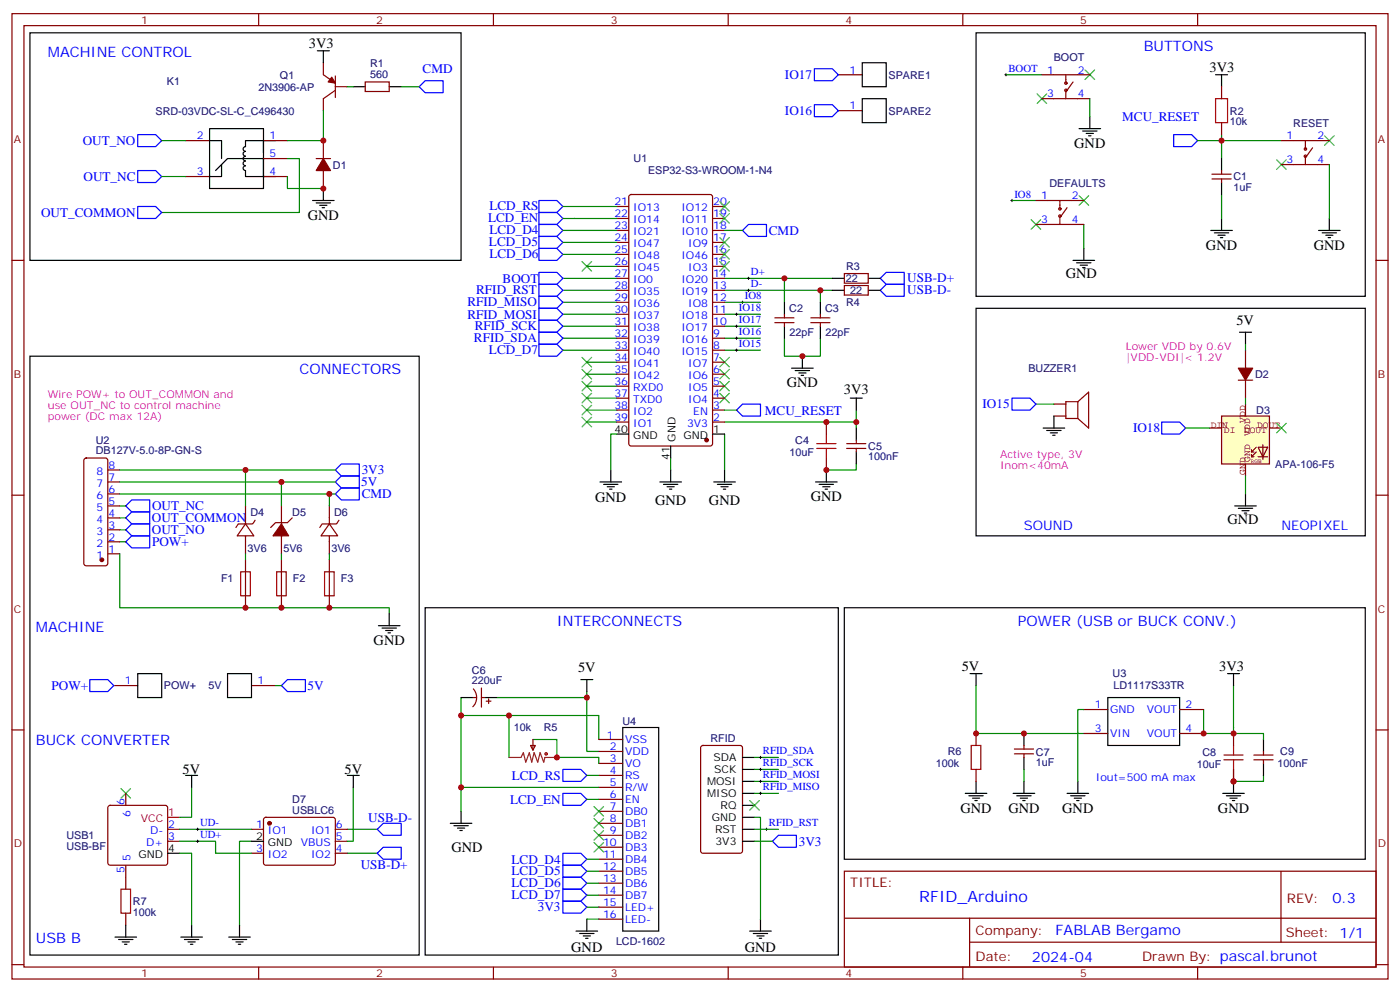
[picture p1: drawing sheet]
<svg xmlns="http://www.w3.org/2000/svg" width="412mm" height="292mm" viewBox="0 0 412 292" stroke-linecap="round" stroke-linejoin="round" font-family="sans-serif">
<g fill="none" stroke="#870000" stroke-width=".35">
<path d="M3.5 4h405.4v284.4h-405.4zM7.1 7.5h398.2v277.3h-398.2zM76.2 4v3.5M145.3 4v3.5M214.5 4v3.5M283.6 4v3.5M352.8 4v3.5M246.9 22h7.1M246.9 32.6h7.1M359.8 25.5v3.6M359.8 36.1v3.6M93.1 46.7h4.3"/>
<path d="M95.2 41.4v5.3M95.2 50.2v5.3M3.5 76.7h3.6M405.3 76.7h3.6M248.7 80.6h7.1v2.8h-7.1zM248.7 84.1h7.1v2.8h-7.1zM310.4 119h3.6M317.5 118.3l3.2-2.8v10.6l-3.2-2.8M317.5 118.3v5M317.5 118.3h-3.5v5h3.5M364.8 112h4.2M366.9 103.2v5.2"/>
<path d="M366.9 112v5.3M310.4 122.6h3.6M3.5 145.8h3.6M405.3 145.8h3.6M3.5 215h3.6M176.4 217.8h7M206.6 219.8l.5-.2h10.9l.7 .4v30.6l-.4 .7h-11.2l-.7-.4v-30.6zM405.3 215h3.6M176.4 221.3h7M176.4 224.9h7M176.4 228.4h7M176.4 231.9h7"/>
<path d="M176.4 235.4h7M176.4 239h7M74.1 244.3h3.5M74.1 251.3h3.5M77.8 240.9l.5-.2 20 .1 .5 .6-.1 13-.6 .4h-20.1l-.4-.7v-12.7zM98.8 244.3h3.5M98.8 251.3h3.5M98.8 247.8h3.5M176.4 242.5h7M176.4 246h7M176.4 249.6h7M176.4 253.1h7"/>
<path d="M176.4 256.6h7M248.7 256.6h156.6v28.2h-156.6zM377.3 256.6v20.9M176.4 260.1h7M176.4 263.7h7M176.4 267.2h7M176.4 270.7h7M248.7 270.5h156.5M285.6 277.5h119.6M285.6 270.5v14.1M3.5 284.1h3.6M76.2 284.8v3.6"/>
<path d="M145.3 284.8v3.6M214.5 284.8v3.6M283.6 284.8v3.6M352.8 284.8v3.6M405.3 284.1h3.6"/>
</g>
<g fill="none" stroke="#008700" stroke-width=".35">
<path d="M296.3 22h10.6M359.8 39.7v7M298.1 59.1h7.1M352.8 41.4h24.7M165.8 67.9h3.5M165.8 71.4h3.5M165.8 74.9h3.5M165.8 64.3h3.5M165.8 60.8h3.5M165.8 99.6h15.9M165.8 96.1h15.9M165.8 92.6h15.9"/>
<path d="M165.8 89h15.9M165.8 85.5h15.9M165.8 82h15.9M213.4 99.6h10.6M213.4 96.1h10.6M213.4 92.6h10.6M213.4 89h10.6M213.4 85.5h31.8M213.4 82h31.8M165.8 103.2h15.9M172.9 110.2h8.8M172.9 113.7h8.8"/>
<path d="M172.9 117.3h8.8M172.9 106.7h8.8M213.4 103.2h10.6M305.2 119h5.2M172.9 120.8h8.8M172.9 124.3h8.8M213.4 127.8v10.6M252.2 136.7v1.7h-8.8M252.2 120.8v3.5h-38.8M35.3 156.1h1.7M35.3 152.5h1.7M35.3 149h1.7"/>
<path d="M157 217.8h7v5.3h12.4v1.8M172.9 203.7v17.6h3.5M176.4 217.8v-7.1h-26.5v12.4M287.5 201.9v14.1h31.8M363.4 201.9v14.1h-8.9v-7M172.9 228.4h3.5M172.9 235.4h3.5M222.2 223.1h7.1M222.2 226.6h7.1M222.2 230.2h7.1M222.2 233.7h7.1M363.4 226.6v3.6h8.8v-1.8"/>
<path d="M74.1 247.8h-3.5v24.7M102.3 244.3h8.8M102.3 251.3h8.8M172.9 256.6h3.5M172.9 253.1h3.5M222.2 240.7h1.8v30M222.2 244.3h7.1M222.2 247.8h5.3M172.9 270.7h3.5M172.9 267.2h3.5M172.9 263.7h3.5M172.9 260.1h3.5"/>
</g>
<g fill="none" stroke="#00f" stroke-width=".35">
<path d="M125.2 23.8h5.3v3.5h-5.3l-1.7-1.8zM239.9 20.2h5.3l1.7 1.8-1.7 1.8h-5.3zM239.9 30.8h5.3l1.7 1.8-1.7 1.8h-5.3zM345.7 39.7h5.3l1.8 1.7-1.8 1.8h-5.3zM158.7 59.1h5.3l1.8 1.7-1.8 1.8h-5.3zM158.7 73.2h5.3l1.8 1.7-1.8 1.8h-5.3zM158.7 69.6h5.3l1.8 1.8-1.8 1.8h-5.3zM158.7 66.1h5.3l1.8 1.8-1.8 1.7h-5.3zM158.7 62.6h5.3l1.8 1.7-1.8 1.8h-5.3zM158.7 80.2h5.3l1.8 1.8-1.8 1.7h-5.3zM158.7 83.7h5.3l1.8 1.8-1.8 1.8h-5.3zM158.7 87.3h5.3l1.8 1.7-1.8 1.8h-5.3z"/>
<path d="M158.7 90.8h5.3l1.8 1.8-1.8 1.7h-5.3zM158.7 94.3h5.3l1.8 1.8-1.8 1.8h-5.3zM158.7 97.9h5.3l1.8 1.7-1.8 1.8h-5.3zM259.3 82l1.8-1.8h5.2v3.5h-5.2zM259.3 85.5l1.8-1.8h5.2v3.6h-5.2zM158.7 101.4h5.3l1.8 1.8-1.8 1.7h-5.3zM298.1 117.3h5.3l1.8 1.7-1.8 1.8h-5.3zM217 120.8l1.7-1.8h5.3v3.6h-5.3zM342.2 124.3h5.3l1.7 1.8-1.7 1.7h-5.3zM37 149l1.8-1.8h5.3v3.6h-5.3zM37 152.5l1.8-1.7h5.3v3.5h-5.3zM37 156.1l1.8-1.8h5.3v3.5h-5.3z"/>
<path d="M165.8 226.6h5.3l1.8 1.8-1.8 1.8h-5.3zM165.8 233.7h5.3l1.8 1.7-1.8 1.8h-5.3zM111.1 244.3l1.8-1.8h5.3v3.5h-5.3zM111.1 251.3l1.8-1.7h5.3v3.5h-5.3zM165.8 251.3h5.3l1.8 1.8-1.8 1.7h-5.3zM165.8 254.8h5.3l1.8 1.8-1.8 1.8h-5.3zM165.8 258.4h5.3l1.8 1.7-1.8 1.8h-5.3zM227.5 247.8l1.8-1.8h5.3v3.6h-5.3zM165.8 265.4h5.3l1.8 1.8-1.8 1.8h-5.3zM165.8 261.9h5.3l1.8 1.8-1.8 1.7h-5.3z"/>
</g>
<g fill="none" stroke="#000" stroke-width=".29">
<path d="M296 22h.7M296.3 21.7v.7M297.7 59.1h.7M298.1 58.7v.7M216.6 92.6h.7M216.6 99.6h.7M216.6 96.1h.7M217 92.2v.7M217 95.7v.7M217 99.3v.7M218.4 89h.7M218.7 88.7v.7"/>
<path d="M216.6 103.2h.7M217 102.8v.7M223.7 223.1h.7M223.7 226.6h.7M223.7 230.2h.7M223.7 233.7h.7M224 222.7v.7M224 226.3v.7M224 229.8v.7M224 233.3v.7M225.4 244.3h.7M225.8 243.9v.7"/>
</g>
<g fill="none" stroke="#000" stroke-width=".35">
<path d="M254 18.5h7.1v7h-7.1zM287.5 9.7h114.7v77.6h-114.7zM254 29.1h7.1v7h-7.1zM317.9 37.9h6.3M318.9 38.6h4.2M320 39.3h2.1M321 34.4v3.5M358.1 22h3.5M359.8 22v3.5M92.1 59.1h6.3M93.1 59.8h4.3M95.2 55.5v3.6"/>
<path d="M320.7 40h.7M94.2 60.5h2.1M94.9 61.2h.7M316.1 76.7h6.3M317.1 77.4h4.3M318.2 78.1h2.1M318.9 78.8h.7M319.3 73.2v3.5M356.7 67.9h6.3M357.7 68.6h4.2M358.8 69.3h2.1M359.5 70h.7"/>
<path d="M359.8 64.3v3.6M388.4 67.9h6.4M389.5 68.6h4.2M390.5 69.3h2.1M391.2 70h.7M391.6 64.3v3.6M245.2 82h3.5M245.2 85.5h3.5M255.8 82h3.5M255.8 85.5h3.5M287.5 90.8h114.7v67h-114.7zM365.1 97.9h3.6"/>
<path d="M366.9 97.9v3.5M8.8 104.9h114.7v176.4h-114.7zM250.5 117.3h3.5M252.2 117.3v3.5M179.9 138.4v3.6M213.4 138.4v3.6M243.4 138.4v3.6M307.3 126.1h6.3M308.3 126.8h4.3M309.4 127.5h2.1M310.1 128.2h.7M310.4 122.6v3.5"/>
<path d="M176.7 142h6.4M177.8 142.7h4.2M178.9 143.4h2.1M179.6 144.1h.7M210.3 142h6.3M211.3 142.7h4.2M212.4 143.4h2.1M213.1 144.1h.7M240.2 142h6.4M241.3 142.7h4.2M242.4 143.4h2.1M243.1 144.1h.7"/>
<path d="M363.7 149h6.4M364.8 149.7h4.2M365.8 150.4h2.1M366.5 151.1h.7M366.9 145.5v3.5M125.2 179h121.7v102.3h-121.7zM248.7 179h153.5v74.1h-153.5zM285.8 198.4h3.5M287.5 198.4v3.5M361.6 198.4h3.5M363.4 198.4v3.5M183.4 214.3h10.6v59.9h-10.6z"/>
<path d="M135.8 239v3.5M218.7 233.7h3.5M218.7 223.1h3.5M218.7 226.6h3.5M218.7 230.2h3.5M218.7 237.2h3.5M284.3 233.7h6.4M285.4 234.4h4.2M286.5 235.1h2.1M287.2 235.8h.7M287.5 230.2v3.5M298.4 233.7h6.4"/>
<path d="M299.5 234.4h4.2M300.6 235.1h2.1M301.3 235.8h.7M301.6 230.2v3.5M314.3 233.7h6.4M315.4 234.4h4.2M316.4 235.1h2.2M317.1 235.8h.8M317.5 230.2v3.5M360.2 233.7h6.3M361.2 234.4h4.3M362.3 235.1h2.1"/>
<path d="M363 235.8h.7M363.4 230.2v3.5M74.1 247.8h3.5M132.6 242.5h6.4M133.7 243.2h4.2M134.8 243.9h2.1M135.5 244.6h.7M218.7 247.8h3.5M218.7 240.7h3.5M218.7 244.3h3.5M67.4 276h6.3M68.4 276.7h4.3"/>
<path d="M69.5 277.4h2.1M70.2 278.1h.7M70.6 272.5v3.5M169.7 274.2h6.3M170.7 275h4.3M171.8 275.7h2.1M172.5 276.4h.7M172.9 270.7v3.5M220.8 274.2h6.4M221.9 275h4.2M223 275.7h2.1M223.7 276.4h.7"/>
<path d="M224 270.7v3.5"/>
</g>
<g fill="none" stroke="#3c3" stroke-width=".35">
<path d="M305.5 27.7l2.8 2.8M308.3 27.7l-2.8 2.8M319.6 20.6l2.8 2.8M322.4 20.6l-2.8 2.8M376.1 47.1l2.8 2.8M378.9 47.1l-2.8 2.8M171.4 112.3l2.9 2.8M171.4 115.9l2.9 2.8M171.4 119.4l2.9 2.8M171.4 108.8l2.9 2.8M171.4 105.3l2.9 2.8M174.3 112.3l-2.9 2.8"/>
<path d="M174.3 115.9l-2.9 2.8M174.3 119.4l-2.9 2.8M174.3 108.8l-2.9 2.8M174.3 105.3l-2.9 2.8M212 115.9l2.8 2.8M212 112.3l2.8 2.8M212 108.8l2.8 2.8M212 105.3l2.8 2.8M214.8 115.9l-2.8 2.8M214.8 112.3l-2.8 2.8M214.8 108.8l-2.8 2.8M214.8 105.3l-2.8 2.8"/>
<path d="M171.4 122.9l2.9 2.8M174.3 122.9l-2.9 2.8M35.6 232.3l2.9 2.8M38.5 232.3l-2.9 2.8M175 237.6l2.8 2.8M177.8 237.6l-2.8 2.8M220.8 235.8l2.9 2.8M223.7 235.8l-2.9 2.8M175 248.1l2.8 2.9M175 244.6l2.8 2.8M175 241.1l2.8 2.8M177.8 248.1l-2.8 2.9"/>
<path d="M177.8 244.6l-2.8 2.8M177.8 241.1l-2.8 2.8"/>
</g>
<path d="M358.1 29.1h3.5v7h-3.5z" fill="none" stroke="#a10000" stroke-width=".35"/>
<g fill="#870000" stroke="#870000" stroke-width=".35">
<path d="M95.2 46.7l2.2 3.5h-4.3z"/>
<path d="M364.8 108.4h4.2l-2.1 3.6z"/>
<circle cx="79.4" cy="242.5" r=".53"/>
</g>
<path d="M359.8 122.6h14.1v14.1h-14.1z" fill="#ffffc2" stroke="#850000" stroke-width=".35"/>
<path d="M366.9 119v3.6M356.3 126.1h3.5M366.9 136.7v3.5M368.7 134.5h.7M368.7 133.1h.7M370.1 133.1l-1.4 1.4v-.7M370.1 131.7l-1.4 1.4v-.7M370.6 131.7h2.8l-1.4 2.8zM370.6 134.5h2.8M372 131v4.3M373.9 126.1h3.6" fill="none" stroke="#850000" stroke-width=".35"/>
<g fill="none" stroke="#3c3" stroke-width=".35">
<path d="M212 59.4l2.8 2.8M214.8 59.4l-2.8 2.8M317.9 57.6l2.8 2.9M320.7 57.6l-2.8 2.9M390.2 40l2.8 2.8M393 40l-2.8 2.8M171.4 77l2.9 2.9M174.3 77l-2.9 2.9M212 73.5l2.8 2.8M212 70l2.8 2.8M212 62.9l2.8 2.9M212 77l2.8 2.9"/>
<path d="M214.8 73.5l-2.8 2.8M214.8 70l-2.8 2.8M214.8 62.9l-2.8 2.9M214.8 77l-2.8 2.9M303.7 64.7l2.9 2.8M306.6 64.7l-2.9 2.8M376.1 124.7l2.8 2.8M378.9 124.7l-2.8 2.8"/>
</g>
<path d="M40.6 39.7h5.3l1.7 1.7-1.7 1.8h-5.3zM40.6 50.2h5.3l1.7 1.8-1.7 1.8h-5.3zM40.6 60.8h5.3l1.7 1.8-1.7 1.7h-5.3zM220.5 66.1h5.3v3.5h-5.3l-1.8-1.7zM98.8 138.4l1.7-1.7h5.3v3.5h-5.3zM37 159.6l1.8-1.8h5.3v3.6h-5.3zM98.8 142l1.7-1.8h5.3v3.5h-5.3zM98.8 145.5l1.7-1.8h5.3v3.5h-5.3zM26.5 200.2h5.2l1.8 1.7-1.8 1.8h-5.2zM82.9 201.9l1.8-1.7h5.3v3.5h-5.3z" fill="none" stroke="#00f" stroke-width=".35"/>
<g fill="none" stroke="#008700" stroke-width=".35">
<path d="M95.2 32.6v8.8h-10.5M102.3 25.5h1.8M118.2 25.5h5.3M321 29.1v5.3M47.6 52h7.1M47.6 41.4h7.1M84.7 52v3.5h10.5M84.7 46.7h3.5v15.9h-40.6M359.8 57.3v7M391.6 48.5v15.8M169.3 60.8h12.4M169.3 64.3h12.4"/>
<path d="M169.3 67.9h12.4M169.3 71.4h12.4M169.3 74.9h12.4M172.9 78.5h8.8M213.4 67.9h5.3M319.3 66.1v7.1M231.1 99.6v5.3h10.6v-5.3M231.1 82v7M241.7 85.5v3.5M366.9 101.4v1.8M366.9 117.3v1.7M35.3 138.4h63.5"/>
<path d="M72.3 138.4v10.6M181.7 127.8h-1.8v10.6M197.6 134.9v3.5M213.4 120.8h3.6M252.2 124.3v1.8M349.2 126.1h7.1M35.3 159.6h1.7M35.3 142h63.5M35.3 145.5h63.5M82.9 142v7M97 145.5v3.5M366.9 140.2v5.3"/>
<path d="M35.3 163.1v15.9h79.4v1.8M72.3 163.1v1.8M82.9 163.1v1.8M97 163.1v1.8M81.1 201.9h1.8M135.8 205.5v5.2M146.4 205.5h26.5M149.9 210.7h-14.1v28.3M319.3 209h-1.8v21.2M363.4 216h8.8v1.8M56.4 231.9v8.8h-3.5M104.1 231.9v15.9h-1.8"/>
<path d="M135.8 231.9h40.6M301.6 226.6v3.6M52.9 247.8h10.6v3.5h10.6M52.9 251.3h3.5v21.2M52.9 244.3h21.2"/>
</g>
<g fill="none" stroke="#a10000" stroke-width=".35">
<path d="M240.6 132.1h5.6M240.6 130.7h5.6M243.4 127.8v2.9M243.4 132.1v2.8M70.9 168.4h2.8v7.1h-2.8zM81.5 168.4h2.8v7.1h-2.8zM95.6 168.4h2.8v7.1h-2.8zM286.1 219.6h2.8v7h-2.8zM363.4 219.6v2.8M360.5 223.8h5.7M360.5 222.4h5.7M363.4 223.8v2.8"/>
<path d="M35.6 261.9h2.9v7.1h-2.9z"/>
<circle cx="160.9" cy="222" r=".35"/>
</g>
<g fill="none" stroke="#870000" stroke-width=".35">
<path d="M95.2 18.5v3.5l3.6 2.5M98.8 26.6l-3.6 2.5v3.5M98.8 22.4v6.3M98.8 25.5h3.5M107.6 24.1h7.1v2.9h-7.1zM306.9 22h14.1M306.9 29.1h14.1M314 22v2.5M314 26.6v2.5M316.1 24.1l-1.8 2.5M54.7 41.4h7M54.7 52h7"/>
<path d="M77.6 41.4h7.1M77.6 52h7.1M77.6 46.7h7.1M185.4 57.5l.5-.2h23.3l.6 .4 .1 73-.5 .6-23.5 .1-.6-.5-.1-72.9zM305.2 59.1h14.1M312.2 59.1v2.4M357 52.7h5.7M357 51.3h5.7M359.8 50.2v1.1M359.8 52.7v1.1M377.5 41.4h14.1M377.5 48.5h14.1"/>
<path d="M384.5 41.4v2.5M384.5 46v2.5M386.6 43.5l-1.7 2.5M181.7 78.5h3.5M181.7 74.9h3.5M181.7 71.4h3.5M181.7 67.9h3.5M181.7 64.3h3.5M181.7 60.8h3.5M209.9 78.5h3.5M209.9 74.9h3.5M209.9 71.4h3.5"/>
<path d="M209.9 67.9h3.5M209.9 64.3h3.5M209.9 60.8h3.5M305.2 66.1h14.1M312.2 63.6v2.5M314.3 61.2l-1.7 2.4M181.7 99.6h3.5M181.7 96.1h3.5M181.7 92.6h3.5M181.7 89h3.5M181.7 85.5h3.5M181.7 82h3.5"/>
<path d="M209.9 99.6h3.5M209.9 96.1h3.5M209.9 92.6h3.5M209.9 89h3.5M209.9 85.5h3.5M209.9 82h3.5M228.2 95h5.7M228.2 93.6h5.7M231.1 92.6v1M231.1 95v1.1M238.8 95h5.7M238.8 93.6h5.7"/>
<path d="M241.7 92.6v1M241.7 95v1.1M181.7 117.3h3.5M181.7 113.7h3.5M181.7 110.2h3.5M181.7 106.7h3.5M181.7 103.2h3.5M209.9 117.3h3.5M209.9 113.7h3.5M209.9 110.2h3.5M209.9 106.7h3.5M209.9 103.2h3.5"/>
<path d="M24.9 135.1l.5-.2h5.6l.5 .2 .2 .5v30.3l-.2 .5-.5 .3h-5.6l-.5-.3-.2-.5v-30.3zM31.7 138.4h3.6M181.7 124.3h3.5M181.7 120.8h3.5M209.9 124.3h3.5M209.9 120.8h3.5M243.4 124.3v3.5M243.4 134.9v3.5M249.4 132.1h5.7M249.4 130.7h5.7M252.2 129.6v1.1M252.2 132.1v1"/>
<path d="M31.7 159.6h3.6M31.7 156.1h3.6M31.7 152.5h3.6M31.7 149h3.6M31.7 145.5h3.6M31.7 142h3.6M72.3 154.3l2.5 3.5h-5zM72.3 149v5.3M72.3 157.8v5.3M75.1 153.2l-.7 1.1h-4.2l-.7 1.1M82.9 149v5.3M82.9 157.8v5.3"/>
<path d="M86.1 152.5l-1.4 1.5h-3.6l-1.4 1.4M97 154.3l2.5 3.5h-5zM97 149v5.3M97 157.8v5.3M99.8 153.2l-.7 1.1h-4.2l-.7 1.1M31.7 163.1h3.6M72.3 164.9v14.1M82.9 164.9v14.1M97 164.9v14.1M33.5 201.9h7.1M74.1 201.9h7M139.3 205.5h1.1"/>
<path d="M139.4 202.9a3.8 3.8 0 0 1-.1 5.3M141.8 202.6v5.7M141.8 205.5h1.1M143.2 206.5h1.4M143.9 205.8v1.4M156.3 219.6h1.4l-.7 1.4zM157 217.8v3.2M287.5 216v3.6M301.6 219.6v1M319.3 209h7M319.3 216h7M347.5 209h7"/>
<path d="M347.5 216h7M363.4 216v3.6M32 237.4l.5-.2h16.2l.5 .2 .2 .5v16.2l-.2 .5-.5 .2h-16.2l-.5-.2-.3-.5v-16.2zM37 233.7v3.5M287.5 226.6v3.6M298.8 220.6h5.6M298.8 222h5.6M301.6 222v1.1M363.4 226.6v3.6M369.4 223.8h5.6M369.4 222.4h5.6M372.2 221.3v1.1"/>
<path d="M372.2 223.8v1.1M37 254.8v7.1M49.4 244.3h3.5M49.4 247.8h3.5M37 269v3.5"/>
<circle cx="314" cy="26.6" r=".35"/>
<circle cx="314" cy="24.5" r=".35"/>
<circle cx="384.5" cy="46" r=".35"/>
<circle cx="384.5" cy="43.9" r=".35"/>
<circle cx="312.2" cy="61.5" r=".35"/>
<circle cx="312.2" cy="63.6" r=".35"/>
</g>
<g fill="none" stroke="#000" stroke-width=".35">
<path d="M8.8 9.7h127v67h-127zM93.5 15h3.5M95.2 15v3.5M61.7 37.9h15.9v17.6h-15.9zM104.1 25.5h3.5M114.7 25.5h3.5M61.7 41.4h3.6v5.3M63.5 50.2l3.5-3.5h10.6v5.3h3.5M65.3 48.5v3.5h-3.6M77.6 41.4h-5.3v1.8a.71 .71 0 0 0-.7 .7 .71 .71 0 0 0 .7 .7 .71 .71 0 0 0-.7 .7 .71 .71 0 0 0 .7 .7 .71 .71 0 0 0-.7 .7 .71 .71 0 0 0 .7 .7 .71 .71 0 0 0-.7 .7 .71 .71 0 0 0 .7 .7 .71 .71 0 0 0-.7 .7 .71 .71 0 0 0 .7 .7v1.8h5.3M81.1 41.4h-3.5v3.5M359.8 46.7v3.5"/>
<path d="M359.8 53.8v3.5M231.1 89v3.6M231.1 96.1v3.5M241.7 89v3.6M241.7 96.1v3.5M233.2 108.4h6.3M234.2 109.1h4.3M235.3 109.9h2.1M236 110.6h.7M236.4 104.9v3.5M181.7 127.8h3.5M197.6 131.4v3.5"/>
<path d="M197.6 138.4v3.6M209.9 127.8h3.5M252.2 126.1v3.5M252.2 133.1v3.6M194.4 142h6.3M195.4 142.7h4.3M196.5 143.4h2.1M197.2 144.1h.7M40.6 198.4h7v7.1h-7zM67 198.4h7.1v7.1h-7.1zM111.5 184.3h6.3M112.5 185h4.3"/>
<path d="M113.6 185.7h2.1M114.3 186.4h.7M114.7 180.8v3.5M135.8 205.5h3.5M142.9 205.5h3.5M171.1 200.2h3.5M172.9 200.2v3.5M301.6 216v3.6M326.3 205.5h21.2v14.1h-21.2zM372.2 217.8v3.5M54.7 228.4h3.5M56.4 228.4v3.5"/>
<path d="M102.3 228.4h3.5M104.1 228.4v3.5M301.6 223.1v3.5M372.2 224.9v3.5M49.4 251.3h3.5M33.9 276h6.3M34.9 276.7h4.3M36 277.4h2.1M36.7 278.1h.7M37 272.5v3.5M53.3 276h6.3M54.3 276.7h4.3"/>
<path d="M55.4 277.4h2.1M56.1 278.1h.7M56.4 272.5v3.5"/>
</g>
<g fill="#870000" stroke="#870000" stroke-width=".35">
<path d="M97.7 22.7l1.1 1.8-2.1-.4z"/>
<path d="M82.9 154.3l2.1 3.5h-4.6z"/>
<circle cx="208.1" cy="129.6" r=".53"/>
<circle cx="30" cy="164.9" r=".53"/>
</g>
<path d="M220.1 85.5h.7M220.1 82h.7M220.5 81.6v.7M220.5 85.2v.7M57.9 244.3h.7M57.9 247.8h.7M58.2 243.9v.7M58.2 247.4v.7" fill="none" stroke="#000" stroke-width=".29"/>
<path d="M49.4 240.7h3.5" fill="none" stroke="#f00" stroke-width=".35"/>
<path d="M149.9 223.1h3.6l.7-1.4 .7 2.8 1-2.8 .7 2.8 .7-2.8 1.1 2.8 .7-2.8 1.1 2.8 .3-1.4h3.5" fill="none" stroke="#8c2424" stroke-width=".35"/>
<g fill="#c00">
<circle cx="363.4" cy="230.2" r=".88"/>
<circle cx="359.8" cy="41.4" r=".88"/>
<circle cx="95.3" cy="55.5" r=".88"/>
<circle cx="149.9" cy="210.7" r=".88"/>
<circle cx="236.4" cy="104.9" r=".88"/>
<circle cx="241.7" cy="85.5" r=".88"/>
<circle cx="231.1" cy="82" r=".88"/>
<circle cx="252.2" cy="124.3" r=".88"/>
<circle cx="287.5" cy="216" r=".88"/>
<circle cx="301.6" cy="216" r=".88"/>
<circle cx="243.4" cy="138.4" r=".88"/>
<circle cx="243.4" cy="124.3" r=".88"/>
<circle cx="164" cy="223.1" r=".88"/>
<circle cx="135.8" cy="231.9" r=".88"/>
<circle cx="135.8" cy="210.7" r=".88"/>
<circle cx="172.9" cy="205.5" r=".88"/>
<circle cx="95.3" cy="41.4" r=".88"/>
<circle cx="72.3" cy="138.4" r=".88"/>
<circle cx="97" cy="145.5" r=".88"/>
<circle cx="97" cy="179" r=".88"/>
<circle cx="72.3" cy="179" r=".88"/>
<circle cx="82.9" cy="179" r=".88"/>
<circle cx="82.9" cy="142" r=".88"/>
<circle cx="363.4" cy="216" r=".88"/>
<circle cx="354.5" cy="216" r=".88"/>
</g>
<text font-size="4.6" fill="#00f" x="270.8" y="265.6">RFID_Arduino</text>
<g font-size="4.2" fill="#00f">
<text x="14.1" y="16.7">MACHINE CONTROL</text>
<text x="336.9" y="15">BUTTONS</text>
<text x="88.2" y="110.2">CONNECTORS</text>
<text x="164" y="184.3">INTERCONNECTS</text>
<text x="299.9" y="184.3">POWER (USB or BUCK CONV.)</text>
<text x="10.6" y="186.1">MACHINE</text>
<text x="10.6" y="219.6">BUCK CONVERTER</text>
<text x="392.5" y="265.9">0.3</text>
<text x="310.9" y="275.4">FABLAB Bergamo</text>
<text x="10.6" y="277.8">USB B</text>
<text x="304" y="283.2">2024-04</text>
</g>
<g font-size="4.2">
<text x="91" y="14.3">3V3</text>
<text x="356.3" y="21.3">3V3</text>
<text x="316.4" y="43.5">GND</text>
<text x="90.7" y="64.7">GND</text>
<text x="355.2" y="73.5">GND</text>
<text x="387" y="73.5">GND</text>
<text x="314" y="82">GND</text>
<text x="364.2" y="95.7">5V</text>
<text x="231.8" y="114.1">GND</text>
<text x="248.6" y="116.1">3V3</text>
<text x="175.3" y="148">GND</text>
<text x="193" y="148.7">GND</text>
<text x="208.8" y="148.7">GND</text>
<text x="238.8" y="147.6">GND</text>
<text x="361.6" y="154.3">GND</text>
<text x="110.1" y="189.9">GND</text>
<text x="283.3" y="197.7">5V</text>
<text x="359.1" y="197.7">3V3</text>
<text x="170.3" y="198.1">5V</text>
<text x="53.8" y="228">5V</text>
<text x="101.5" y="228.1">5V</text>
<text x="282.9" y="239.3">GND</text>
<text x="297" y="239.3">GND</text>
<text x="312.9" y="239.3">GND</text>
<text x="358.8" y="239.3">GND</text>
<text x="133" y="251">GND</text>
<text x="168.3" y="280.3">GND</text>
<text x="219.4" y="280.4">GND</text>
</g>
<g font-size="3.9" fill="#00f">
<text x="124.5" y="21.5">CMD</text>
<text x="231.2" y="23.3">IO17</text>
<text x="231.2" y="33.9">IO16</text>
<text x="330.6" y="35.6">MCU_RESET</text>
<text x="24.4" y="42.7">OUT_NO</text>
<text x="24.6" y="53.3">OUT_NC</text>
<text x="12.1" y="63.9">OUT_COMMON</text>
<text x="143.7" y="65.5">LCD_EN</text>
<text x="144.2" y="62">LCD_RS</text>
<text x="144.2" y="69">LCD_D4</text>
<text x="226.5" y="69.1">CMD</text>
<text x="144" y="72.6">LCD_D5</text>
<text x="144.2" y="76.1">LCD_D6</text>
<text x="148.1" y="83.3">BOOT</text>
<text x="267.2" y="83.2">USB-D+</text>
<text x="140.3" y="86.7">RFID_RST</text>
<text x="267.2" y="86.7">USB-D-</text>
<text x="137.7" y="90.3">RFID_MISO</text>
<text x="137.7" y="93.8">RFID_MOSI</text>
<text x="139.6" y="100.8">RFID_SDA</text>
<text x="139.8" y="97.3">RFID_SCK</text>
<text x="144" y="104.3">LCD_D7</text>
<text x="225.3" y="122.1">MCU_RESET</text>
<text x="289.4" y="120.3">IO15</text>
<text x="333.8" y="127.2">IO18</text>
<text x="106.4" y="143.2">5V</text>
<text x="106.5" y="139.7">3V3</text>
<text x="106.5" y="146.8">CMD</text>
<text x="44.7" y="153.9">OUT_COMMON</text>
<text x="44.8" y="150.3">OUT_NC</text>
<text x="44.7" y="157.4">OUT_NO</text>
<text x="44.8" y="160.9">POW+</text>
<text x="301.6" y="156.1">SOUND</text>
<text x="377.5" y="156.1">NEOPIXEL</text>
<text x="15.2" y="203.2">POW+</text>
<text x="90.6" y="203.1">5V</text>
<text x="150.7" y="229.6">LCD_RS</text>
<text x="150.3" y="236.7">LCD_EN</text>
<text x="108.5" y="242">USB-D-</text>
<text x="235.3" y="249">3V3</text>
<text x="106.3" y="256.1">USB-D+</text>
<text x="150.7" y="254.3">LCD_D4</text>
<text x="150.7" y="257.9">LCD_D5</text>
<text x="150.7" y="261.4">LCD_D6</text>
<text x="150.7" y="264.9">LCD_D7</text>
<text x="158.4" y="268.4">3V3</text>
</g>
<g font-size="3.9" fill="#800">
<text x="250.5" y="261.2">TITLE:</text>
<text x="379.1" y="265.9">REV:</text>
<text x="287.4" y="275.4">Company:</text>
<text x="378.7" y="276">Sheet: 1/1</text>
<text x="287.4" y="283.1">Date:</text>
<text x="336.4" y="283.2">Drawn By: pascal.brunot</text>
</g>
<g font-size="3.2" fill="#800">
<text x="41.6" y="7">1</text>
<text x="110.8" y="7">2</text>
<text x="179.9" y="7">3</text>
<text x="249.1" y="7">4</text>
<text x="318.2" y="7">5</text>
<text x="4.1" y="42.1">A</text>
<text x="405.9" y="42.1">A</text>
<text x="4.1" y="111.3">B</text>
<text x="405.9" y="111.3">B</text>
<text x="4.1" y="180.4">C</text>
<text x="405.9" y="180.4">C</text>
<text x="4.1" y="249.6">D</text>
<text x="405.9" y="249.6">D</text>
<text x="41.6" y="287.8">1</text>
<text x="110.8" y="287.8">2</text>
<text x="179.9" y="287.8">3</text>
<text x="249.1" y="287.8">4</text>
<text x="318.2" y="287.8">5</text>
</g>
<g font-size="3.2" fill="#000080">
<text x="310.4" y="17.9">BOOT</text>
<text x="82.5" y="23.1">Q1</text>
<text x="109" y="23.1">560</text>
<text x="109" y="19.9">R1</text>
<text x="261.7" y="23.2">SPARE1</text>
<text x="49.1" y="24.9">K1</text>
<text x="76.2" y="26.7">2N3906-AP</text>
<text x="45.8" y="33.7">SRD-03VDC-SL-C_C496430</text>
<text x="261.7" y="33.7">SPARE2</text>
<text x="362.3" y="33.7">R2</text>
<text x="362.3" y="37">10k</text>
<text x="381" y="37.3">RESET</text>
<text x="186.6" y="47.8">U1</text>
<text x="98.1" y="49.6">D1</text>
<text x="190.9" y="51.3">ESP32-S3-WROOM-1-N4</text>
<text x="363.4" y="53.1">C1</text>
<text x="309.1" y="54.9">DEFAULTS</text>
<text x="363.4" y="56.3">1uF</text>
<text x="249.2" y="83.1">22</text>
<text x="249.2" y="79.6">R3</text>
<text x="250.4" y="86.7">22</text>
<text x="232.5" y="92">C2</text>
<text x="243.1" y="92">C3</text>
<text x="249.2" y="90.2">R4</text>
<text x="232.6" y="99">22pF</text>
<text x="243.2" y="99">22pF</text>
<text x="302.9" y="109.6">BUZZER1</text>
<text x="369.7" y="111.3">D2</text>
<text x="370.1" y="121.9">D3</text>
<text x="28.2" y="130.7">U2</text>
<text x="234.3" y="130.8">C4</text>
<text x="28.2" y="133.8">DB127V-5.0-8P-GN-S</text>
<text x="232.6" y="134.3">10uF</text>
<text x="255.8" y="135.6">100nF</text>
<text x="255.8" y="132.4">C5</text>
<text x="375.6" y="137.8">APA-106-F5</text>
<text x="73.7" y="151.9">D4</text>
<text x="86.1" y="151.9">D5</text>
<text x="98.4" y="151.9">D6</text>
<text x="72.9" y="162.5">3V6</text>
<text x="83.5" y="162.5">5V6</text>
<text x="97.6" y="162.5">3V6</text>
<text x="65.1" y="171.4">F1</text>
<text x="86.3" y="171.4">F2</text>
<text x="100.4" y="171.4">F3</text>
<text x="48.3" y="203.1">POW+</text>
<text x="61.4" y="203.1">5V</text>
<text x="139" y="201.6">220uF</text>
<text x="139" y="198.4">C6</text>
<text x="327.7" y="199.5">U3</text>
<text x="328" y="203.1">LD1117S33TR</text>
<text x="151.3" y="215.4">10k</text>
<text x="160.2" y="215.4">R5</text>
<text x="183.3" y="213.7">U4</text>
<text x="209.3" y="218.5">RFID</text>
<text x="275.7" y="226">100k</text>
<text x="279.2" y="222.5">R6</text>
<text x="305.2" y="225.6">1uF</text>
<text x="305.2" y="222.5">C7</text>
<text x="352.6" y="226.1">10uF</text>
<text x="354.2" y="222.5">C8</text>
<text x="376.3" y="226">100nF</text>
<text x="377.1" y="222.5">C9</text>
<text x="86.1" y="239.7">USBLC6</text>
<text x="86.1" y="236.5">D7</text>
<text x="19.6" y="250.3">USB-BF</text>
<text x="19.6" y="247.1">USB1</text>
<text x="39.2" y="269.8">100k</text>
<text x="39.2" y="266.6">R7</text>
<text x="181.5" y="278.2">LCD-1602</text>
</g>
<g font-size="3.2" fill="#00f">
<text x="250.2" y="21.7">1</text>
<text x="297" y="21.1">BOOT</text>
<text x="308.4" y="21.7">1</text>
<text x="317.5" y="21.7">2</text>
<text x="308.4" y="28.7">3</text>
<text x="317.5" y="28.7">4</text>
<text x="250.2" y="32.2">1</text>
<text x="58" y="41.1">2</text>
<text x="79.4" y="41.1">1</text>
<text x="379" y="41.1">1</text>
<text x="388.1" y="41.1">2</text>
<text x="79.4" y="46.4">5</text>
<text x="58" y="51.6">3</text>
<text x="79.4" y="51.6">4</text>
<text x="379" y="48.1">3</text>
<text x="388.1" y="48.1">4</text>
<text x="298.8" y="58.2">IO8</text>
<text x="306.7" y="58.7">1</text>
<text x="315.7" y="58.7">2</text>
<text x="181" y="60.5">21</text>
<text x="181" y="64">22</text>
<text x="186.5" y="62.2">IO13</text>
<text x="186.5" y="65.8">IO14</text>
<text x="200.7" y="65.8">IO11</text>
<text x="200.7" y="62.2">IO12</text>
<text x="210.1" y="64">19</text>
<text x="210.1" y="60.5">20</text>
<text x="306.7" y="65.8">3</text>
<text x="315.7" y="65.8">4</text>
<text x="181" y="67.5">23</text>
<text x="181" y="71">24</text>
<text x="186.5" y="69.3">IO21</text>
<text x="200.7" y="69.3">IO10</text>
<text x="210.1" y="71">17</text>
<text x="210.1" y="67.5">18</text>
<text x="181" y="74.6">25</text>
<text x="186.5" y="72.8">IO47</text>
<text x="186.5" y="76.3">IO48</text>
<text x="200.7" y="76.3">IO46</text>
<text x="202.7" y="72.8">IO9</text>
<text x="210.1" y="74.6">16</text>
<text x="181" y="78.1">26</text>
<text x="181" y="81.6">27</text>
<text x="186.5" y="79.9">IO45</text>
<text x="186.5" y="83.4">IO0</text>
<text x="200.7" y="83.4">IO20</text>
<text x="202.7" y="79.9">IO3</text>
<text x="210.1" y="81.6">14</text>
<text x="210.1" y="78.1">15</text>
<text x="221.2" y="81.1">D+</text>
<text x="181" y="85.2">28</text>
<text x="181" y="88.7">29</text>
<text x="186.5" y="86.9">IO35</text>
<text x="200.7" y="86.9">IO19</text>
<text x="210.1" y="88.7">12</text>
<text x="210.1" y="85.2">13</text>
<text x="219.4" y="88.2">IO8</text>
<text x="221.2" y="84.6">D-</text>
<text x="181" y="92.2">30</text>
<text x="181" y="95.7">31</text>
<text x="186.5" y="90.5">IO36</text>
<text x="186.5" y="94">IO37</text>
<text x="200.7" y="94">IO18</text>
<text x="202.7" y="90.5">IO8</text>
<text x="210.1" y="95.7">10</text>
<text x="210.1" y="92.2">11</text>
<text x="217.7" y="91.7">IO18</text>
<text x="217.7" y="95.2">IO17</text>
<text x="181" y="99.3">32</text>
<text x="186.5" y="97.5">IO38</text>
<text x="186.5" y="101">IO39</text>
<text x="200.7" y="101">IO16</text>
<text x="200.7" y="97.5">IO17</text>
<text x="210.1" y="99.3">9</text>
<text x="217.7" y="98.7">IO16</text>
<text x="181" y="102.8">33</text>
<text x="181" y="106.3">34</text>
<text x="186.5" y="104.6">IO40</text>
<text x="200.7" y="104.6">IO15</text>
<text x="210.1" y="106.3">7</text>
<text x="210.1" y="102.8">8</text>
<text x="217.7" y="102.3">IO15</text>
<text x="181" y="109.9">35</text>
<text x="181" y="113.4">36</text>
<text x="186.5" y="108.1">IO41</text>
<text x="186.5" y="111.6">IO42</text>
<text x="202.7" y="111.6">IO6</text>
<text x="202.7" y="108.1">IO7</text>
<text x="210.1" y="113.4">5</text>
<text x="210.1" y="109.9">6</text>
<text x="181" y="116.9">37</text>
<text x="186.5" y="115.1">RXD0</text>
<text x="186.5" y="118.7">TXD0</text>
<text x="202.7" y="118.7">IO4</text>
<text x="202.7" y="115.1">IO5</text>
<text x="210.1" y="116.9">4</text>
<text x="181" y="120.4">38</text>
<text x="181" y="124">39</text>
<text x="186.5" y="122.2">IO2</text>
<text x="186.5" y="125.7">IO1</text>
<text x="202.4" y="125.7">3V3</text>
<text x="204.2" y="122.2">EN</text>
<text x="210.1" y="124">2</text>
<text x="210.1" y="120.4">3</text>
<text x="28.4" y="143.4">7</text>
<text x="28.4" y="139.8">8</text>
<text x="31.9" y="141.6">7</text>
<text x="31.9" y="138.1">8</text>
<text x="28.4" y="146.9">6</text>
<text x="31.9" y="148.7">5</text>
<text x="31.9" y="145.1">6</text>
<text x="28.4" y="154">4</text>
<text x="28.4" y="150.4">5</text>
<text x="31.9" y="155.7">3</text>
<text x="31.9" y="152.2">4</text>
<text x="28.4" y="161">2</text>
<text x="28.4" y="157.5">3</text>
<text x="31.9" y="159.2">2</text>
<text x="28.4" y="164.5">1</text>
<text x="31.9" y="162.8">1</text>
<text x="36.8" y="201.6">1</text>
<text x="75.8" y="201.6">1</text>
<text x="322.5" y="208.6">1</text>
<text x="349.2" y="208.6">2</text>
<text x="322.5" y="215.7">3</text>
<text x="327" y="210">GND</text>
<text x="337.8" y="210">VOUT</text>
<text x="349.2" y="215.7">4</text>
<text x="178.7" y="217.6">1</text>
<text x="179.7" y="221">2</text>
<text x="184.1" y="218.9">VSS</text>
<text x="327" y="217.1">VIN</text>
<text x="337.8" y="217.1">VOUT</text>
<text x="179.7" y="224.5">3</text>
<text x="184.1" y="222.4">VDD</text>
<text x="184.1" y="225.9">VO</text>
<text x="224.7" y="222.2">RFID_SDA</text>
<text x="224.7" y="225.7">RFID_SCK</text>
<text x="179.7" y="228">4</text>
<text x="179.7" y="231.6">5</text>
<text x="184.1" y="229.4">RS</text>
<text x="184.1" y="233">R/W</text>
<text x="224.7" y="229.3">RFID_MOSI</text>
<text x="224.7" y="232.8">RFID_MISO</text>
<text x="322.8" y="230.2">Iout=500 mA max</text>
<text x="36.7" y="237" transform="rotate(-90 36.7 237)">6</text>
<text x="179.7" y="235.1">6</text>
<text x="179.7" y="238.6">7</text>
<text x="184.1" y="236.5">EN</text>
<text x="38.5" y="240.5" transform="rotate(-90 38.5 240.5)">6</text>
<text x="44.2" y="245.7">D-</text>
<text x="49.6" y="243.9">2</text>
<text x="58.9" y="243.4">UD-</text>
<text x="75.4" y="243.9">1</text>
<text x="78.9" y="245.7">IO1</text>
<text x="91.6" y="245.7">IO1</text>
<text x="99" y="243.9">6</text>
<text x="179.7" y="242.1">8</text>
<text x="179.7" y="245.7">9</text>
<text x="184.1" y="240">DB0</text>
<text x="184.1" y="243.6">DB1</text>
<text x="226.5" y="243.4">RFID_RST</text>
<text x="43" y="249.2">D+</text>
<text x="49.6" y="247.4">3</text>
<text x="58.9" y="246.9">UD+</text>
<text x="75.4" y="251">3</text>
<text x="88.6" y="249.2">VBUS</text>
<text x="99" y="251">4</text>
<text x="99" y="247.4">5</text>
<text x="177.6" y="249.2">10</text>
<text x="184.1" y="247.1">DB2</text>
<text x="184.1" y="250.6">DB3</text>
<text x="36.7" y="257" transform="rotate(-90 36.7 257)">5</text>
<text x="38.5" y="253.5" transform="rotate(-90 38.5 253.5)">5</text>
<text x="78.9" y="252.7">IO2</text>
<text x="91.6" y="252.7">IO2</text>
<text x="177.6" y="252.7">11</text>
<text x="177.6" y="256.3">12</text>
<text x="184.1" y="254.1">DB4</text>
<text x="184.1" y="257.7">DB5</text>
<text x="177.6" y="259.8">13</text>
<text x="177.6" y="263.3">14</text>
<text x="184.1" y="261.2">DB6</text>
<text x="177.6" y="266.8">15</text>
<text x="184.1" y="264.7">DB7</text>
<text x="184.1" y="268.3">LED+</text>
<text x="177.6" y="270.4">16</text>
<text x="184.1" y="271.8">LED-</text>
</g>
<g font-size="3.2" fill="#f0f">
<text x="331.6" y="103.2">Lower VDD by 0.6V</text>
<text x="331.6" y="106.3">|VDD-VDI|&lt; 1.2V</text>
<text x="14.1" y="117.3">Wire POW+ to OUT_COMMON and</text>
<text x="14.1" y="120.4">use OUT_NC to control machine</text>
<text x="14.1" y="123.6">power (DC max 12A)</text>
<text x="294.6" y="134.9">Active type, 3V</text>
<text x="294.6" y="138.1">Inom&lt;40mA</text>
</g>
<g font-size="3.2">
<text x="181" y="127.5">40</text>
<text x="186.5" y="129.3">GND</text>
<text x="199" y="130.1" transform="rotate(-90 199 130.1)">GND</text>
<text x="201.3" y="129.3">GND</text>
<text x="210.1" y="127.5">1</text>
<text x="197.2" y="135.6" transform="rotate(-90 197.2 135.6)">41</text>
<text x="210.2" y="224.2">SDA</text>
<text x="210.4" y="227.7">SCK</text>
<text x="208.3" y="231.2">MOSI</text>
<text x="208.3" y="234.7">MISO</text>
<text x="212.3" y="238.3">RQ</text>
<text x="209.7" y="241.8">GND</text>
<text x="210.6" y="245.3">RST</text>
<text x="49.6" y="251">4</text>
<text x="75.4" y="247.4">2</text>
<text x="78.9" y="249.2">GND</text>
<text x="210.8" y="248.8">3V3</text>
<text x="40.8" y="252.7">GND</text>
</g>
<g font-size="3.2" fill="#f00">
<text x="41.5" y="242.1">VCC</text>
<text x="49.6" y="240.4">1</text>
</g>
<g font-size="2.8" fill="#840000">
<text x="366.9" y="124.5" transform="rotate(-90 366.9 124.5)">VDD</text>
<text x="356.7" y="126">DIN</text>
<text x="360.5" y="127.4">DI</text>
<text x="366.5" y="127.4">DOUT</text>
<text x="368.2" y="128.3" transform="rotate(-90 368.2 128.3)">VDD</text>
<text x="370.3" y="126">DOUT</text>
<text x="368.2" y="136" transform="rotate(-90 368.2 136)">GND</text>
<text x="366.9" y="139.8" transform="rotate(-90 366.9 139.8)">GND</text>
</g>
<text font-size="1.8" fill="#840000" x="368.5" y="136.3">RGB</text>
</svg>
